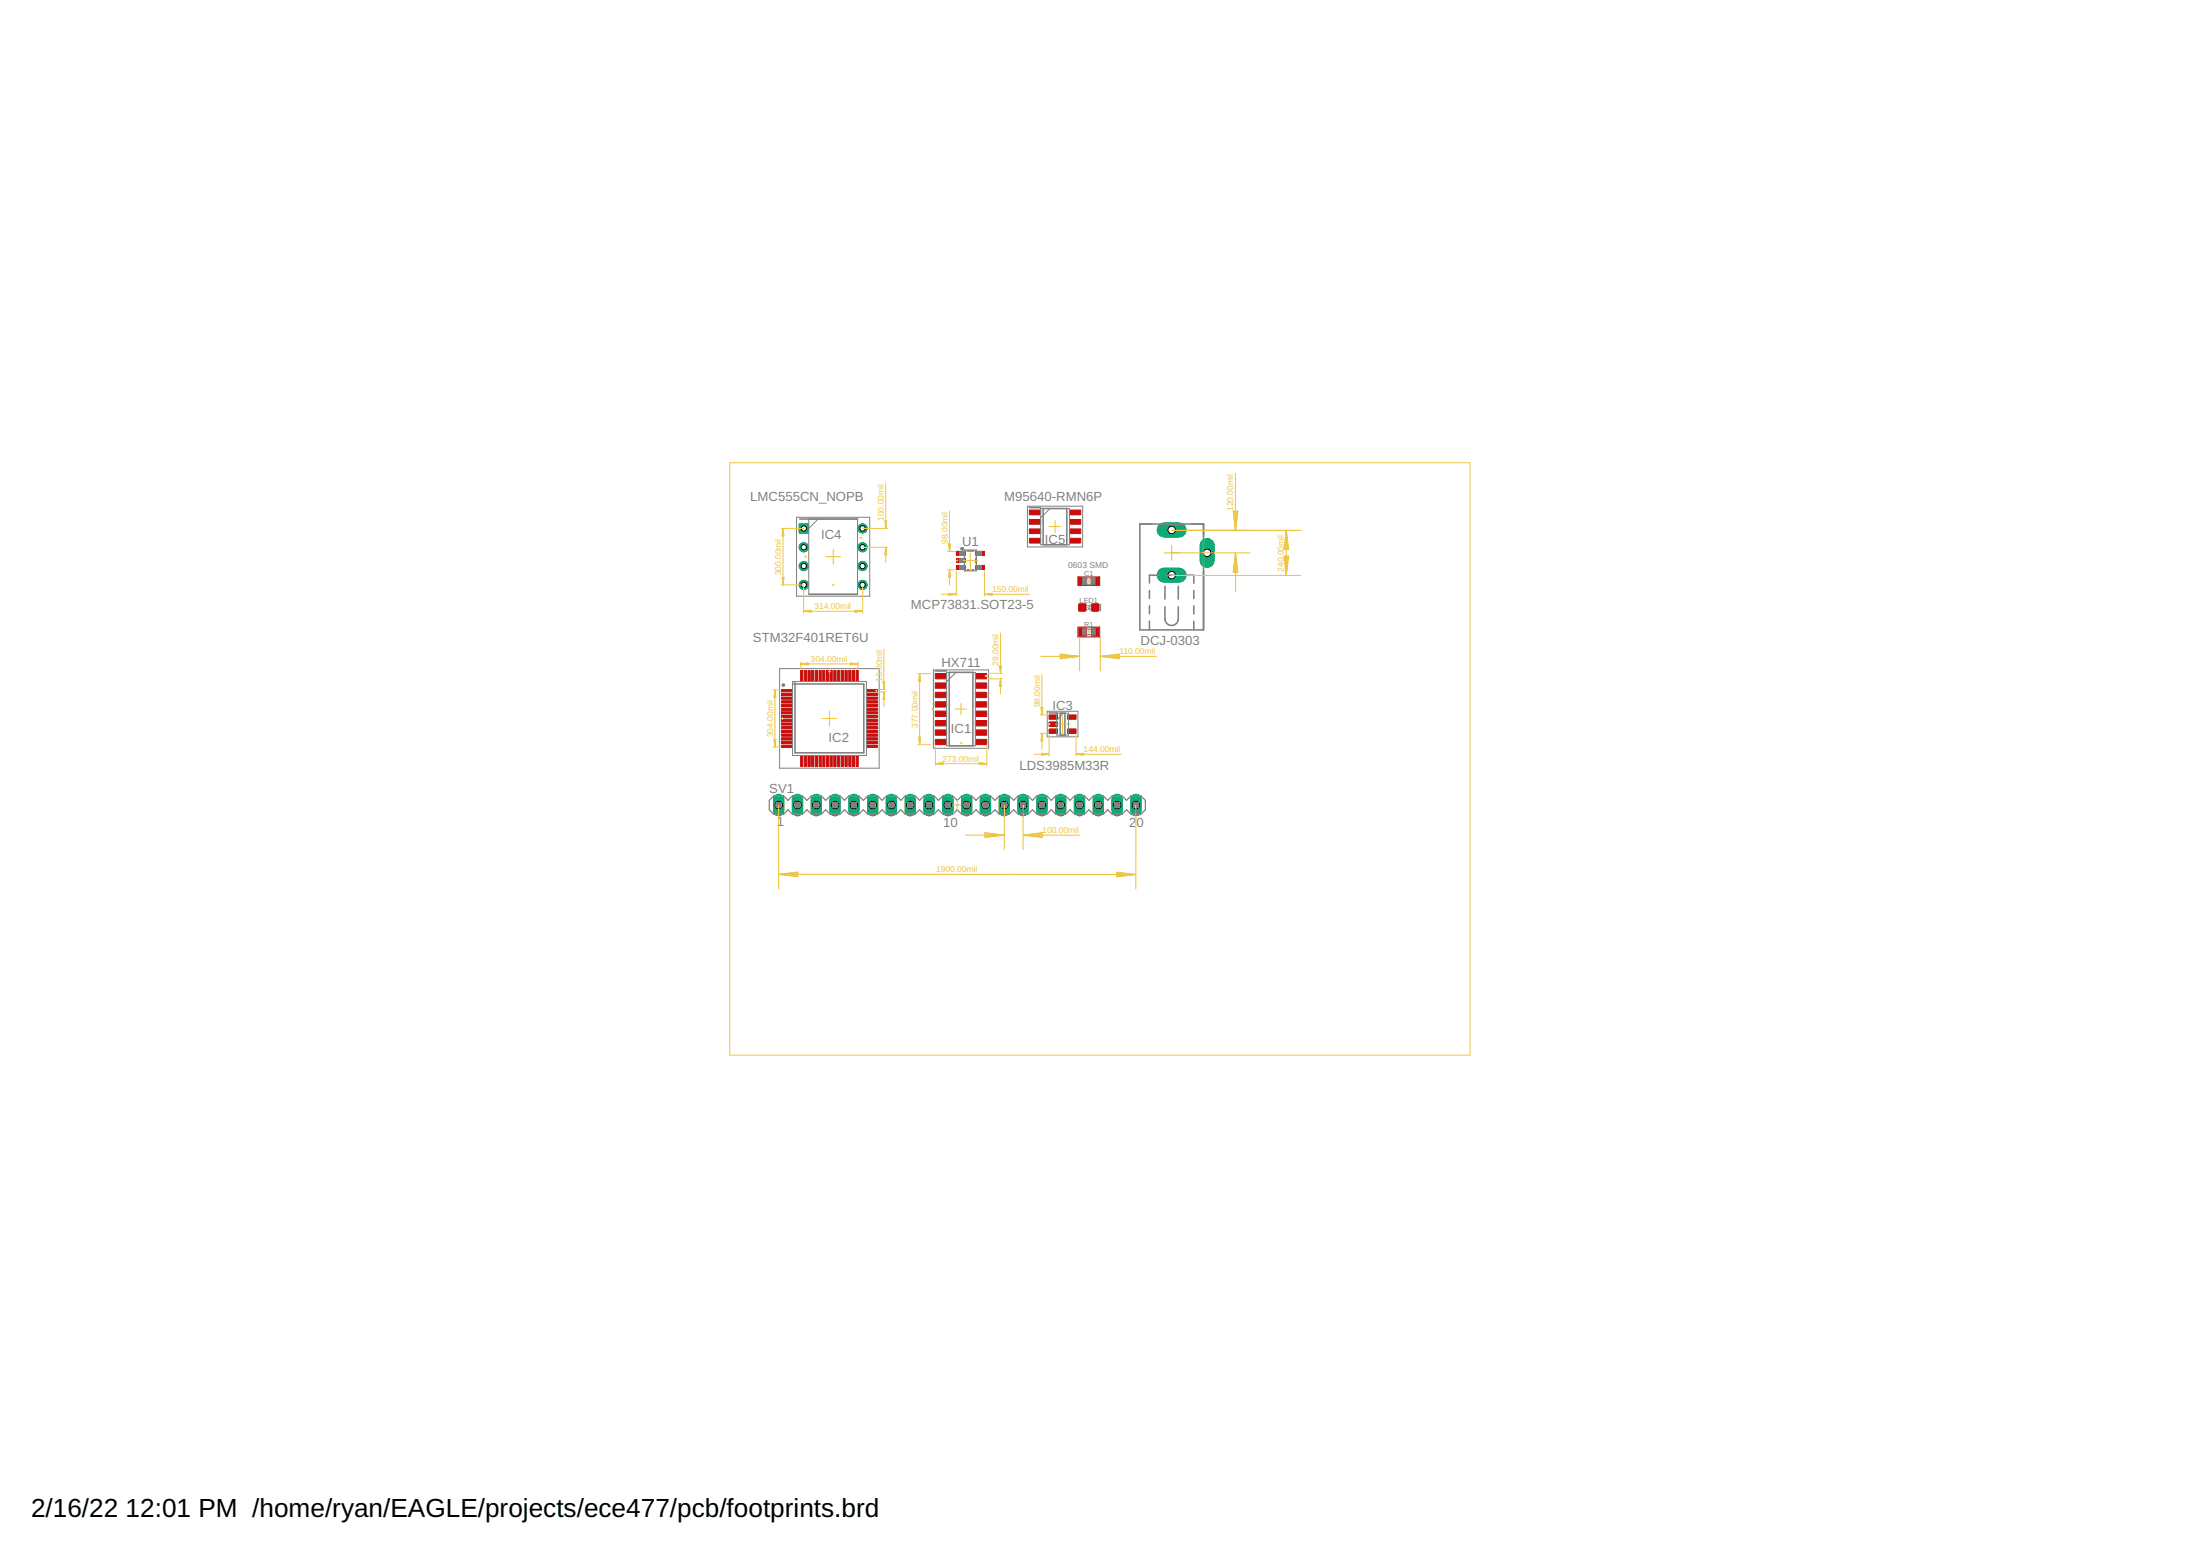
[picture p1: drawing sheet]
<svg xmlns="http://www.w3.org/2000/svg" width="297mm" height="210mm" viewBox="0 0 297 210" stroke-linecap="round" stroke-linejoin="round" font-family="sans-serif">
<path d="M107.9 70.7h1.2v1.2h-1.2z" fill="#0dab76" stroke="#0dab76" stroke-width=".14"/>
<circle cx="108.5" cy="71.3" r=".36" fill="#fff" stroke="#000" stroke-width=".14"/>
<circle cx="108.5" cy="73.9" r=".61" fill="#0dab76" stroke="#0dab76" stroke-width=".14"/>
<circle cx="108.5" cy="73.9" r=".36" fill="#fff" stroke="#000" stroke-width=".14"/>
<circle cx="108.5" cy="76.4" r=".61" fill="#0dab76" stroke="#0dab76" stroke-width=".14"/>
<circle cx="108.5" cy="76.4" r=".36" fill="#fff" stroke="#000" stroke-width=".14"/>
<circle cx="108.5" cy="79" r=".61" fill="#0dab76" stroke="#0dab76" stroke-width=".14"/>
<circle cx="108.5" cy="79" r=".36" fill="#fff" stroke="#000" stroke-width=".14"/>
<circle cx="116.5" cy="79" r=".61" fill="#0dab76" stroke="#0dab76" stroke-width=".14"/>
<circle cx="116.5" cy="79" r=".36" fill="#fff" stroke="#000" stroke-width=".14"/>
<circle cx="116.5" cy="76.4" r=".61" fill="#0dab76" stroke="#0dab76" stroke-width=".14"/>
<circle cx="116.5" cy="76.4" r=".36" fill="#fff" stroke="#000" stroke-width=".14"/>
<circle cx="116.5" cy="73.9" r=".61" fill="#0dab76" stroke="#0dab76" stroke-width=".14"/>
<circle cx="116.5" cy="73.9" r=".36" fill="#fff" stroke="#000" stroke-width=".14"/>
<circle cx="116.5" cy="71.3" r=".61" fill="#0dab76" stroke="#0dab76" stroke-width=".14"/>
<circle cx="116.5" cy="71.3" r=".36" fill="#fff" stroke="#000" stroke-width=".14"/>
<path d="M105.1 107.9v1.5" fill="none" stroke="#0dab76" stroke-width="1.5"/>
<circle cx="105.1" cy="108.7" r=".51" fill="#fff" stroke="#000" stroke-width=".14"/>
<path d="M107.7 107.9v1.5" fill="none" stroke="#0dab76" stroke-width="1.5"/>
<circle cx="107.7" cy="108.7" r=".51" fill="#fff" stroke="#000" stroke-width=".14"/>
<path d="M110.2 107.9v1.5" fill="none" stroke="#0dab76" stroke-width="1.5"/>
<circle cx="110.2" cy="108.7" r=".51" fill="#fff" stroke="#000" stroke-width=".14"/>
<path d="M112.8 107.9v1.5" fill="none" stroke="#0dab76" stroke-width="1.5"/>
<circle cx="112.8" cy="108.7" r=".51" fill="#fff" stroke="#000" stroke-width=".14"/>
<path d="M115.3 107.9v1.5" fill="none" stroke="#0dab76" stroke-width="1.5"/>
<circle cx="115.3" cy="108.7" r=".51" fill="#fff" stroke="#000" stroke-width=".14"/>
<path d="M117.8 107.9v1.5" fill="none" stroke="#0dab76" stroke-width="1.5"/>
<circle cx="117.8" cy="108.7" r=".51" fill="#fff" stroke="#000" stroke-width=".14"/>
<path d="M120.4 107.9v1.5" fill="none" stroke="#0dab76" stroke-width="1.5"/>
<circle cx="120.4" cy="108.7" r=".51" fill="#fff" stroke="#000" stroke-width=".14"/>
<path d="M122.9 107.9v1.5" fill="none" stroke="#0dab76" stroke-width="1.5"/>
<circle cx="122.9" cy="108.7" r=".51" fill="#fff" stroke="#000" stroke-width=".14"/>
<path d="M125.4 107.9v1.5" fill="none" stroke="#0dab76" stroke-width="1.5"/>
<circle cx="125.4" cy="108.7" r=".51" fill="#fff" stroke="#000" stroke-width=".14"/>
<path d="M128 107.9v1.5" fill="none" stroke="#0dab76" stroke-width="1.5"/>
<circle cx="128" cy="108.7" r=".51" fill="#fff" stroke="#000" stroke-width=".14"/>
<path d="M130.5 107.9v1.5" fill="none" stroke="#0dab76" stroke-width="1.5"/>
<circle cx="130.5" cy="108.7" r=".51" fill="#fff" stroke="#000" stroke-width=".14"/>
<path d="M133.1 107.9v1.5" fill="none" stroke="#0dab76" stroke-width="1.5"/>
<circle cx="133.1" cy="108.7" r=".51" fill="#fff" stroke="#000" stroke-width=".14"/>
<path d="M135.6 107.9v1.5" fill="none" stroke="#0dab76" stroke-width="1.5"/>
<circle cx="135.6" cy="108.7" r=".51" fill="#fff" stroke="#000" stroke-width=".14"/>
<path d="M138.1 107.9v1.5" fill="none" stroke="#0dab76" stroke-width="1.5"/>
<circle cx="138.1" cy="108.7" r=".51" fill="#fff" stroke="#000" stroke-width=".14"/>
<path d="M140.7 107.9v1.5" fill="none" stroke="#0dab76" stroke-width="1.5"/>
<circle cx="140.7" cy="108.7" r=".51" fill="#fff" stroke="#000" stroke-width=".14"/>
<path d="M143.2 107.9v1.5" fill="none" stroke="#0dab76" stroke-width="1.5"/>
<circle cx="143.2" cy="108.7" r=".51" fill="#fff" stroke="#000" stroke-width=".14"/>
<path d="M145.8 107.9v1.5" fill="none" stroke="#0dab76" stroke-width="1.5"/>
<circle cx="145.8" cy="108.7" r=".51" fill="#fff" stroke="#000" stroke-width=".14"/>
<path d="M148.3 107.9v1.5" fill="none" stroke="#0dab76" stroke-width="1.5"/>
<circle cx="148.3" cy="108.7" r=".51" fill="#fff" stroke="#000" stroke-width=".14"/>
<path d="M150.8 107.9v1.5" fill="none" stroke="#0dab76" stroke-width="1.5"/>
<circle cx="150.8" cy="108.7" r=".51" fill="#fff" stroke="#000" stroke-width=".14"/>
<path d="M153.4 107.9v1.5" fill="none" stroke="#0dab76" stroke-width="1.5"/>
<circle cx="153.4" cy="108.7" r=".51" fill="#fff" stroke="#000" stroke-width=".14"/>
<path d="M157.2 71.5h2" fill="none" stroke="#0dab76" stroke-width="2"/>
<circle cx="158.2" cy="71.5" r=".51" fill="#fff" stroke="#000" stroke-width=".14"/>
<path d="M157.2 77.6h2" fill="none" stroke="#0dab76" stroke-width="2"/>
<circle cx="158.2" cy="77.6" r=".51" fill="#fff" stroke="#000" stroke-width=".14"/>
<path d="M163 73.6v2" fill="none" stroke="#0dab76" stroke-width="2"/>
<circle cx="163" cy="74.6" r=".51" fill="#fff" stroke="#000" stroke-width=".14"/>
<g fill="#c90d0c" stroke="#c90d0c" stroke-width=".14">
<path d="M126.3 90.9h1.5v.7h-1.5z"/>
<path d="M126.3 92.2h1.5v.7h-1.5z"/>
<path d="M126.3 93.5h1.5v.7h-1.5z"/>
<path d="M126.3 94.7h1.5v.7h-1.5z"/>
<path d="M126.3 96h1.5v.7h-1.5z"/>
<path d="M126.3 97.3h1.5v.7h-1.5z"/>
<path d="M126.3 98.5h1.5v.8h-1.5z"/>
<path d="M126.3 99.8h1.5v.7h-1.5z"/>
<path d="M131.7 99.8h1.5v.7h-1.5z"/>
<path d="M131.7 98.5h1.5v.8h-1.5z"/>
<path d="M131.7 97.3h1.5v.7h-1.5z"/>
<path d="M131.7 96h1.5v.7h-1.5z"/>
<path d="M131.7 94.7h1.5v.7h-1.5z"/>
<path d="M131.7 93.5h1.5v.7h-1.5z"/>
<path d="M131.7 92.2h1.5v.7h-1.5z"/>
<path d="M131.7 90.9h1.5v.7h-1.5z"/>
<path d="M105.5 93.1h1.5v.3h-1.5z"/>
<path d="M105.5 93.6h1.5v.3h-1.5z"/>
<path d="M105.5 94.1h1.5v.3h-1.5z"/>
<path d="M105.5 94.6h1.5v.3h-1.5z"/>
<path d="M105.5 95.1h1.5v.3h-1.5z"/>
<path d="M105.5 95.6h1.5v.3h-1.5z"/>
<path d="M105.5 96.1h1.5v.3h-1.5z"/>
<path d="M105.5 96.6h1.5v.3h-1.5z"/>
<path d="M105.5 97.1h1.5v.3h-1.5z"/>
<path d="M105.5 97.6h1.5v.3h-1.5z"/>
<path d="M105.5 98.1h1.5v.3h-1.5z"/>
<path d="M105.5 98.6h1.5v.3h-1.5z"/>
<path d="M105.5 99.1h1.5v.3h-1.5z"/>
<path d="M105.5 99.6h1.5v.3h-1.5z"/>
<path d="M105.5 100.1h1.5v.3h-1.5z"/>
<path d="M105.5 100.6h1.5v.3h-1.5z"/>
<path d="M108.1 102h.3v1.5h-.3z"/>
<path d="M108.6 102h.3v1.5h-.3z"/>
<path d="M109.1 102h.3v1.5h-.3z"/>
<path d="M109.6 102h.3v1.5h-.3z"/>
<path d="M110.1 102h.3v1.5h-.3z"/>
<path d="M110.6 102h.3v1.5h-.3z"/>
<path d="M111.1 102h.3v1.5h-.3z"/>
<path d="M111.6 102h.3v1.5h-.3z"/>
<path d="M112.1 102h.3v1.5h-.3z"/>
<path d="M112.6 102h.3v1.5h-.3z"/>
<path d="M113.1 102h.3v1.5h-.3z"/>
<path d="M113.6 102h.3v1.5h-.3z"/>
<path d="M114.1 102h.3v1.5h-.3z"/>
<path d="M114.6 102h.3v1.5h-.3z"/>
<path d="M115.1 102h.3v1.5h-.3z"/>
<path d="M115.6 102h.3v1.5h-.3z"/>
<path d="M117 100.6h1.5v.3h-1.5z"/>
<path d="M117 100.1h1.5v.3h-1.5z"/>
<path d="M117 99.6h1.5v.3h-1.5z"/>
<path d="M117 99.1h1.5v.3h-1.5z"/>
<path d="M117 98.6h1.5v.3h-1.5z"/>
<path d="M117 98.1h1.5v.3h-1.5z"/>
<path d="M117 97.6h1.5v.3h-1.5z"/>
<path d="M117 97.1h1.5v.3h-1.5z"/>
<path d="M117 96.6h1.5v.3h-1.5z"/>
<path d="M117 96.1h1.5v.3h-1.5z"/>
<path d="M117 95.6h1.5v.3h-1.5z"/>
<path d="M117 95.1h1.5v.3h-1.5z"/>
<path d="M117 94.6h1.5v.3h-1.5z"/>
<path d="M117 94.1h1.5v.3h-1.5z"/>
<path d="M117 93.6h1.5v.3h-1.5z"/>
<path d="M117 93.1h1.5v.3h-1.5z"/>
<path d="M115.6 90.5h.3v1.5h-.3z"/>
<path d="M115.1 90.5h.3v1.5h-.3z"/>
<path d="M114.6 90.5h.3v1.5h-.3z"/>
<path d="M114.1 90.5h.3v1.5h-.3z"/>
<path d="M113.6 90.5h.3v1.5h-.3z"/>
<path d="M113.1 90.5h.3v1.5h-.3z"/>
<path d="M112.6 90.5h.3v1.5h-.3z"/>
<path d="M112.1 90.5h.3v1.5h-.3z"/>
<path d="M111.6 90.5h.3v1.5h-.3z"/>
<path d="M111.1 90.5h.3v1.5h-.3z"/>
<path d="M110.6 90.5h.3v1.5h-.3z"/>
<path d="M110.1 90.5h.3v1.5h-.3z"/>
<path d="M109.6 90.5h.3v1.5h-.3z"/>
<path d="M109.1 90.5h.3v1.5h-.3z"/>
<path d="M108.6 90.5h.3v1.5h-.3z"/>
<path d="M108.1 90.5h.3v1.5h-.3z"/>
<path d="M141.6 96.5h1.2v.6h-1.2z"/>
<path d="M141.6 97.5h1.2v.5h-1.2z"/>
<path d="M141.6 98.4h1.2v.6h-1.2z"/>
<path d="M144.1 98.4h1.2v.6h-1.2z"/>
<path d="M144.1 96.5h1.2v.6h-1.2z"/>
<path d="M129.1 74.4h1.2v.6h-1.2z"/>
<path d="M129.1 75.4h1.2v.5h-1.2z"/>
<path d="M129.1 76.3h1.2v.6h-1.2z"/>
<path d="M131.7 76.3h1.2v.6h-1.2z"/>
<path d="M131.7 74.4h1.2v.6h-1.2z"/>
<path d="M139 68.9h1.5v.6h-1.5z"/>
<path d="M139 70.1h1.5v.7h-1.5z"/>
<path d="M139 71.4h1.5v.6h-1.5z"/>
<path d="M139 72.7h1.5v.6h-1.5z"/>
<path d="M144.4 72.7h1.5v.6h-1.5z"/>
<path d="M144.4 71.4h1.5v.6h-1.5z"/>
<path d="M144.4 70.1h1.5v.7h-1.5z"/>
<path d="M144.4 68.9h1.5v.6h-1.5z"/>
<path d="M145.7 84.8h1v1.1h-1z"/>
<path d="M147.4 84.8h1v1.1h-1z"/>
<path d="M145.6 77.9h1.1v1.1h-1.1z"/>
<path d="M147.3 77.9h1.1v1.1h-1.1z"/>
</g>
<g fill="#c90d0c" stroke="#c90d0c" stroke-width=".14">
<path d="M147.4 81.5h1v1h-1z" fill-rule="evenodd"/>
<path d="M145.7 81.5h.9v1h-.9z" fill-rule="evenodd"/>
</g>
<path d="M107.9 70.7h1.2v1.2h-1.2z" fill="#0dab76" stroke="#0dab76" stroke-width=".14"/>
<circle cx="108.5" cy="71.3" r=".36" fill="#fff" stroke="#000" stroke-width=".14"/>
<circle cx="108.5" cy="73.9" r=".61" fill="#0dab76" stroke="#0dab76" stroke-width=".14"/>
<circle cx="108.5" cy="73.9" r=".36" fill="#fff" stroke="#000" stroke-width=".14"/>
<circle cx="108.5" cy="76.4" r=".61" fill="#0dab76" stroke="#0dab76" stroke-width=".14"/>
<circle cx="108.5" cy="76.4" r=".36" fill="#fff" stroke="#000" stroke-width=".14"/>
<circle cx="108.5" cy="79" r=".61" fill="#0dab76" stroke="#0dab76" stroke-width=".14"/>
<circle cx="108.5" cy="79" r=".36" fill="#fff" stroke="#000" stroke-width=".14"/>
<circle cx="116.5" cy="79" r=".61" fill="#0dab76" stroke="#0dab76" stroke-width=".14"/>
<circle cx="116.5" cy="79" r=".36" fill="#fff" stroke="#000" stroke-width=".14"/>
<circle cx="116.5" cy="76.4" r=".61" fill="#0dab76" stroke="#0dab76" stroke-width=".14"/>
<circle cx="116.5" cy="76.4" r=".36" fill="#fff" stroke="#000" stroke-width=".14"/>
<circle cx="116.5" cy="73.9" r=".61" fill="#0dab76" stroke="#0dab76" stroke-width=".14"/>
<circle cx="116.5" cy="73.9" r=".36" fill="#fff" stroke="#000" stroke-width=".14"/>
<circle cx="116.5" cy="71.3" r=".61" fill="#0dab76" stroke="#0dab76" stroke-width=".14"/>
<circle cx="116.5" cy="71.3" r=".36" fill="#fff" stroke="#000" stroke-width=".14"/>
<path d="M105.1 107.9v1.5" fill="none" stroke="#0dab76" stroke-width="1.5"/>
<circle cx="105.1" cy="108.7" r=".51" fill="#fff" stroke="#000" stroke-width=".14"/>
<path d="M107.7 107.9v1.5" fill="none" stroke="#0dab76" stroke-width="1.5"/>
<circle cx="107.7" cy="108.7" r=".51" fill="#fff" stroke="#000" stroke-width=".14"/>
<path d="M110.2 107.9v1.5" fill="none" stroke="#0dab76" stroke-width="1.5"/>
<circle cx="110.2" cy="108.7" r=".51" fill="#fff" stroke="#000" stroke-width=".14"/>
<path d="M112.8 107.9v1.5" fill="none" stroke="#0dab76" stroke-width="1.5"/>
<circle cx="112.8" cy="108.7" r=".51" fill="#fff" stroke="#000" stroke-width=".14"/>
<path d="M115.3 107.9v1.5" fill="none" stroke="#0dab76" stroke-width="1.5"/>
<circle cx="115.3" cy="108.7" r=".51" fill="#fff" stroke="#000" stroke-width=".14"/>
<path d="M117.8 107.9v1.5" fill="none" stroke="#0dab76" stroke-width="1.5"/>
<circle cx="117.8" cy="108.7" r=".51" fill="#fff" stroke="#000" stroke-width=".14"/>
<path d="M120.4 107.9v1.5" fill="none" stroke="#0dab76" stroke-width="1.5"/>
<circle cx="120.4" cy="108.7" r=".51" fill="#fff" stroke="#000" stroke-width=".14"/>
<path d="M122.9 107.9v1.5" fill="none" stroke="#0dab76" stroke-width="1.5"/>
<circle cx="122.9" cy="108.7" r=".51" fill="#fff" stroke="#000" stroke-width=".14"/>
<path d="M125.4 107.9v1.5" fill="none" stroke="#0dab76" stroke-width="1.5"/>
<circle cx="125.4" cy="108.7" r=".51" fill="#fff" stroke="#000" stroke-width=".14"/>
<path d="M128 107.9v1.5" fill="none" stroke="#0dab76" stroke-width="1.5"/>
<circle cx="128" cy="108.7" r=".51" fill="#fff" stroke="#000" stroke-width=".14"/>
<path d="M130.5 107.9v1.5" fill="none" stroke="#0dab76" stroke-width="1.5"/>
<circle cx="130.5" cy="108.7" r=".51" fill="#fff" stroke="#000" stroke-width=".14"/>
<path d="M133.1 107.9v1.5" fill="none" stroke="#0dab76" stroke-width="1.5"/>
<circle cx="133.1" cy="108.7" r=".51" fill="#fff" stroke="#000" stroke-width=".14"/>
<path d="M135.6 107.9v1.5" fill="none" stroke="#0dab76" stroke-width="1.5"/>
<circle cx="135.6" cy="108.7" r=".51" fill="#fff" stroke="#000" stroke-width=".14"/>
<path d="M138.1 107.9v1.5" fill="none" stroke="#0dab76" stroke-width="1.5"/>
<circle cx="138.1" cy="108.7" r=".51" fill="#fff" stroke="#000" stroke-width=".14"/>
<path d="M140.7 107.9v1.5" fill="none" stroke="#0dab76" stroke-width="1.5"/>
<circle cx="140.7" cy="108.7" r=".51" fill="#fff" stroke="#000" stroke-width=".14"/>
<path d="M143.2 107.9v1.5" fill="none" stroke="#0dab76" stroke-width="1.5"/>
<circle cx="143.2" cy="108.7" r=".51" fill="#fff" stroke="#000" stroke-width=".14"/>
<path d="M145.8 107.9v1.5" fill="none" stroke="#0dab76" stroke-width="1.5"/>
<circle cx="145.8" cy="108.7" r=".51" fill="#fff" stroke="#000" stroke-width=".14"/>
<path d="M148.3 107.9v1.5" fill="none" stroke="#0dab76" stroke-width="1.5"/>
<circle cx="148.3" cy="108.7" r=".51" fill="#fff" stroke="#000" stroke-width=".14"/>
<path d="M150.8 107.9v1.5" fill="none" stroke="#0dab76" stroke-width="1.5"/>
<circle cx="150.8" cy="108.7" r=".51" fill="#fff" stroke="#000" stroke-width=".14"/>
<path d="M153.4 107.9v1.5" fill="none" stroke="#0dab76" stroke-width="1.5"/>
<circle cx="153.4" cy="108.7" r=".51" fill="#fff" stroke="#000" stroke-width=".14"/>
<path d="M157.2 71.5h2" fill="none" stroke="#0dab76" stroke-width="2"/>
<circle cx="158.2" cy="71.5" r=".51" fill="#fff" stroke="#000" stroke-width=".14"/>
<path d="M157.2 77.6h2" fill="none" stroke="#0dab76" stroke-width="2"/>
<circle cx="158.2" cy="77.6" r=".51" fill="#fff" stroke="#000" stroke-width=".14"/>
<path d="M163 73.6v2" fill="none" stroke="#0dab76" stroke-width="2"/>
<circle cx="163" cy="74.6" r=".51" fill="#fff" stroke="#000" stroke-width=".14"/>
<path d="M145.5 77.9h3v1.1h-3zM145.5 84.6h3v1.4h-3z" fill="none" stroke="#c90d0c" stroke-width=".14"/>
<g fill="none" stroke="#808080" stroke-width=".21">
<path d="M108 70.1h7.8M130.6 76.9h.8M130.6 74.4h.8M131.7 75.4v.5M139 68.5h1.5M140.8 68.6h3.2v4.9h-3.2zM153.9 70.7h8.6v14.3h-8.6zM155.2 79.7v1.1M156.5 77.6h-1.3v1.1M157.3 79.1v1.8M157.5 77.6h1.4M159.1 79.1v1.8"/>
<path d="M159.9 77.6h1.3v1.1M161.2 79.7v1.1M107.3 92.3h9.3v9.3h-9.3zM109.2 80.2h6.6M126.3 90.6h1.5M128.2 90.8h3.2v9.9h-3.2zM141.6 96.2h1.2M143.2 96.3h.6v2.9h-.6zM155.2 81.8v1M155.2 83.8v1.1M157.3 81.9v1.7a.91 .91 0 0 0 .9 .8 .91 .91 0 0 0 .9-.8v-1.7M161.2 81.8v1.1"/>
<path d="M161.2 83.9v1"/>
</g>
<g fill="none" stroke="#808080" stroke-width=".14">
<path d="M107.5 69.8h9.9v10.7h-9.9zM109.2 70.1h6.6v10.1h-6.6zM110.5 70.1l-1.3 1.2M129.8 74.1h.3M129.8 74.2h.2M130 74v-.1l-.2 .1v.1M130 74l.1 .1M130 74h-.2M130.1 74.1l-.1 .1-.2-.1M138.7 68.3h7.5v5.5h-7.5zM140.5 68.6h3.9v4.9h-3.9zM141.8 68.6l-1.3 1.3"/>
<path d="M146.7 78h.7M146.7 78.9h.7M105.3 90.3h13.4v13.4h-13.4zM107 92h10v10h-10zM107.5 92l-.5 .5M126 90.4h7.5v10.6h-7.5zM127.8 90.8h3.9v9.9h-3.9zM129.1 90.8l-1.3 1.2M141.4 96h4.1v3.5h-4.1zM142.7 96.3h1.6v2.9h-1.6zM143.6 96.3l-.9 .9M146.9 81.7l.3 .3-.3 .3"/>
<path d="M147.2 81.5v1M148.6 81.5v1"/>
</g>
<path d="M130.2 74.3h1.6v2.7h-1.6zM146.6 85.7h.8M146.6 84.9h.8M104.5 107.4h1.3l.6 .6 .6-.6h1.3l.6 .6 .7-.6h1.2l.7 .6 .6-.6h1.3l.6 .6 .7-.6h1.2l.7 .6 .6-.6h1.3l.6 .6 .6-.6h1.3l.6 .6 .7-.6h1.2l.7 .6 .6-.6h1.3l.6 .6 .6-.6h1.3l.6 .6 .7-.6h1.2l.7 .6 .6-.6h1.3l.6 .6 .7-.6h1.2l.7 .6 .6-.6h1.3l.6 .6 .6-.6h1.3l.6 .6 .7-.6h1.2l.7 .6 .6-.6h1.3l.6 .6 .7-.6h1.2l.7 .6 .6-.6h1.3l.6 .6 .6-.6h1.3l.6 .6v1.3l-.6 .6h-1.3l-.6-.6-.6 .6h-1.3l-.6-.6-.7 .6h-1.2l-.7-.6-.6 .6h-1.3l-.6-.6-.7 .6h-1.2l-.7-.6-.6 .6h-1.3l-.6-.6-.6 .6h-1.3l-.6-.6-.7 .6h-1.2l-.7-.6-.6 .6h-1.3l-.6-.6-.7 .6h-1.2l-.7-.6-.6 .6h-1.3l-.6-.6-.6 .6h-1.3l-.6-.6-.7 .6h-1.2l-.7-.6-.6 .6h-1.3l-.6-.6-.6 .6h-1.3l-.6-.6-.7 .6h-1.2l-.7-.6-.6 .6h-1.3l-.6-.6-.7 .6h-1.2l-.7-.6-.6 .6h-1.3l-.6-.6-.6 .6h-1.3l-.6-.6v-1.3z" fill="none" stroke="#808080" stroke-width=".17"/>
<g fill="#808080" stroke="#808080" stroke-width=".14">
<path d="M129.5 74.4h.7v.6h-.7z"/>
<path d="M129.5 75.4h.7v.5h-.7z"/>
<path d="M129.5 76.3h.7v.6h-.7z"/>
<path d="M131.9 76.3h.6v.6h-.6z"/>
<path d="M131.9 74.4h.6v.6h-.6z"/>
<path d="M147.4 84.9h.5v.8h-.5z"/>
<path d="M146.2 84.9h.4v.8h-.4z"/>
<path d="M146.2 78h.5v.9h-.5z"/>
<path d="M147.3 78h.5v.9h-.5z"/>
<path d="M104.8 108.3h.7v.7h-.7z"/>
<path d="M130.2 108.3h.7v.7h-.7z"/>
<path d="M107.3 108.3h.7v.7h-.7z"/>
<path d="M109.9 108.3h.7v.7h-.7z"/>
<path d="M112.4 108.3h.7v.7h-.7z"/>
<path d="M115 108.3h.6v.7h-.6z"/>
<path d="M132.7 108.3h.7v.7h-.7z"/>
<path d="M135.3 108.3h.6v.7h-.6z"/>
<path d="M137.8 108.3h.7v.7h-.7z"/>
<path d="M140.3 108.3h.7v.7h-.7z"/>
<path d="M117.5 108.3h.7v.7h-.7z"/>
<path d="M120 108.3h.7v.7h-.7z"/>
<path d="M122.6 108.3h.6v.7h-.6z"/>
<path d="M125.1 108.3h.7v.7h-.7z"/>
<path d="M127.6 108.3h.7v.7h-.7z"/>
<path d="M142.9 108.3h.7v.7h-.7z"/>
<path d="M145.4 108.3h.7v.7h-.7z"/>
<path d="M148 108.3h.6v.7h-.6z"/>
<path d="M150.5 108.3h.7v.7h-.7z"/>
<path d="M153 108.3h.7v.7h-.7z"/>
</g>
<circle cx="105.8" cy="92.5" r=".13" fill="none" stroke="#808080" stroke-width=".25"/>
<g fill="none" stroke="#afd134" stroke-width=".14">
<path d="M111.5 75.1h2M112.5 74.1v2.1M130 75.6h2M131 74.6v2.1M141.6 71.1h1.7M142.5 70.3v1.6M146.7 78.4h.6M147 78.2v.5M157.2 74.6h2M158.2 73.6v2M111 97h2M112 96v2"/>
<path d="M129 95.7h1.5M129.8 95v1.5M142.5 97.7h2M143.5 96.7v2.1M146.7 82h.6M146.7 85.3h.6M147 81.7v.6M147 85v.6M128.6 108.7h1.3M129.2 108v1.3"/>
</g>
<g fill="none" stroke="#eec643" stroke-width=".14">
<path d="M98.5 62.5h100v79.9h-100zM105.5 79h3M105.5 71.3h3M105.6 77.9h.3l-.2 1zM105.6 77.9l.1 1M105.7 77.9v1M105.7 71.4v7.5M105.7 71.4l.2 .9h-.3zM105.7 71.4v.9M105.7 71.4l.1 .9M105.7 71.4l-.1 .9M105.8 77.9l-.1 1"/>
<path d="M108.5 79.2v3.6M108.7 75.1h.2M108.8 75v.3M112.4 79h.2M112.5 78.8v.3M116.1 72.6h.3M116.2 72.5v.2M116.5 79.2v3.6M116.5 71.3h3.3M116.5 73.9h3.3M119.5 70.3h.2l-.1 1zM119.5 70.3l.1 1"/>
<path d="M119.6 65.3v6M119.6 73.9v2M119.6 73.9l.1 1h-.2zM119.6 73.9l-.1 1M119.6 73.9l.1 1M119.7 70.3l-.1 1M128 74.4h1M128 76.9h1M128.1 73.4h.2l-.1 1zM128.1 73.4l.1 1M128.2 73.4v1M128.2 76.9l.1 1h-.2z"/>
<path d="M128.2 69v5.4M128.2 76.9v2.1M128.2 76.9v1M128.2 76.9l.1 1M128.2 76.9l-.1 1M128.3 73.4l-.1 1M129.1 75.7h.2M129.1 77.1v3.4M129.2 75.6v.2M130.9 76.9h.2M131 76.7v.3M132.9 77.1v3.4"/>
<path d="M104.4 93.1h1M104.5 99.8h.3l-.2 1zM104.5 99.8l.1 1M104.6 99.8v1M104.6 93.2v7.6M104.6 93.2l.2 .9h-.3zM104.6 93.2v.9M104.6 93.2l.1 .9M104.6 93.2l-.1 .9M104.7 99.8l-.1 1M105.5 97h.3M105.6 96.9v.2"/>
<path d="M108.1 89.4v1M108.2 89.6h7.6M108.2 89.6l.9-.1v.2zM108.2 89.6l.9 .1M108.5 82.5h8M108.5 82.5l1-.1v.2zM108.5 82.5l1 .1M109.1 89.6h-.9M109.1 89.5l-.9 .1M109.5 82.5h-1M111.9 90.6h.2M112 90.5v.3"/>
<path d="M114.8 89.5l1 .1-1 .1zM114.8 89.6h1M114.8 89.5l1 .1M115.5 82.4l1 .1-1 .1zM115.5 82.5h1M115.8 89.6l-1 .1M115.8 89.4v1M116.5 82.5l-1 .1M118.2 93.2h.2M118.3 93.1v.3M118.6 93.4h1M118.6 93.1h1"/>
<path d="M119.2 92.1h.3l-.2 .9zM119.3 92.1v.9M119.3 87.7v5.3M119.3 93.4v2M119.3 93.4l.2 1h-.3zM119.3 93.4v1M119.3 93.4l.1 1M119.4 92.1l-.1 .9M123.9 90.9h1.8M124 99.5h.3l-.1 1zM124.1 99.5l.1 1M124.2 91v9.5"/>
<path d="M124.2 91l.1 .9h-.3zM124.2 91l-.1 .9M124.2 91v.9M124.2 99.5v1M125.8 95.7h.2M125.9 95.6v.2M127.1 80.2h2M128.1 80.1l1 .1-1 .1zM128.1 80.2h1M129.1 80.2l-1 .1M132.9 80.2h6.1M132.9 80.2l1-.1v.2z"/>
<path d="M132.9 80.2l1 .1M133 91.2h.3M133.1 91.1v.3M133.4 90.9h1.9M133.4 91.6h1.9M133.9 80.2h-1M135 89.9h.2l-.1 1zM135 89.9l.1 1M135.1 85.4v5.5M135.1 91.7v2M135.1 91.7l.1 .9h-.2zM135.1 91.7l-.1 .9"/>
<path d="M135.1 91.7v.9M135.1 91.7l.1 .9M135.1 89.9v1M135.2 89.9l-.1 1M140.4 96.5h1.1M140.4 99h1.1M140.5 95.5h.3l-.1 1zM140.6 95.5l.1 1M140.7 91.1v5.4M140.7 99v2M140.7 99l.1 1h-.3zM140.7 99l-.1 1"/>
<path d="M140.7 99v1M140.7 95.5v1M141.6 97.7h.2M141.6 99.2v2.9M141.7 97.6v.3M143.3 99h.3M143.5 98.8v.3M145.3 99.2v2.9M104.4 100.8h1M123.9 100.5h1.8M126.3 100.5v2.8M126.3 103.1h6.9"/>
<path d="M126.3 103.1l1-.1v.2zM126.3 103.1h1M126.3 103.1l1 .1M127.3 103l-1 .1M129.6 100.3h.3M129.8 100.2v.2M132.2 103l1 .1-1 .1zM132.2 103l1 .1M133.2 103.1h-1M133.2 103.1l-1 .1M133.2 100.5v2.8M139.6 101.8h2"/>
<path d="M140.6 101.7l1 .1-1 .1zM140.6 101.7l1 .1M141.6 101.8l-1 .1M145.3 101.8h6.1M145.3 101.8l1-.1v.2zM145.3 101.8l1 .1M146.3 101.7l-1 .1"/>
</g>
<g fill="none" stroke="#eec643" stroke-width=".15">
<path d="M158.2 71.6h17.4M158.2 77.7h17.4M158.2 74.6h10.6M166.5 69h.6l-.3 2.5zM166.6 69l.2 2.5M166.7 69l.1 2.5M166.8 63.9v7.6M166.8 74.7v5.1M166.8 74.7l.3 2.5h-.6zM166.8 74.7l-.1 2.5M166.8 74.7l.1 2.5M166.8 74.7l-.2 2.5"/>
<path d="M166.8 74.7l.3 2.5M166.9 69l-.1 2.5M167.1 69l-.3 2.5M173.4 75.1h.6l-.3 2.5zM173.4 75.1l.3 2.5M173.5 75.1l.2 2.5M173.7 71.6v6M173.7 71.6l.3 2.6h-.6zM173.7 71.6l-.2 2.6M173.7 71.6l.1 2.6M173.7 71.6l-.3 2.6M173.7 71.6l.2 2.6"/>
<path d="M173.8 75.1l-.1 2.5M173.9 75.1l-.2 2.5M140.5 88.6h5.2M143.2 88.3l2.5 .3-2.5 .3zM143.2 88.5l2.5 .1M143.2 88.3l2.5 .3M145.7 88.6l-2.5 .1M145.7 88.6l-2.5 .3M145.8 86.1v4.5M148.5 86.1v4.5M148.6 88.6h7.5M148.6 88.6l2.6-.3v.6z"/>
<path d="M148.6 88.6l2.6 .1M148.6 88.6l2.6 .3M151.2 88.5l-2.6 .1M151.2 88.3l-2.6 .3M105.1 108.6v11.4M105.2 118h48.1M105.2 118l2.5-.3v.6zM105.2 118l2.5 .2M105.2 118l2.5 .3M107.7 117.9l-2.5 .1M107.7 117.8l-2.5 .2M130.4 112.7h5.1"/>
<path d="M133 112.4l2.5 .3-2.5 .4zM133 112.6l2.5 .1M133 112.5l2.5 .2M135.5 112.7l-2.5 .2M135.5 112.7l-2.5 .3M135.6 108.7v6M138.1 108.7v6M138.2 112.7h7.6M138.2 112.7l2.5-.3v.7zM138.2 112.7l2.5 .2M138.2 112.7l2.5 .3M140.7 112.6l-2.5 .1"/>
<path d="M140.7 112.5l-2.5 .2M150.8 117.7l2.5 .3-2.5 .4zM150.8 117.9l2.5 .1M150.8 117.8l2.5 .2M153.3 118l-2.5 .2M153.3 118l-2.5 .3M153.4 108.7v11.3"/>
</g>
<g font-size="3.5">
<text x="4.2" y="204.7">2/16/22</text>
<text x="17" y="204.7">12:01 PM /home/ryan/EAGLE/projects/ece477/pcb/footprints.brd</text>
</g>
<g font-size="1.8" fill="#808080">
<text x="101.3" y="67.7">LMC555CN_NOPB</text>
<text x="135.6" y="67.7">M95640-RMN6P</text>
<text x="110.9" y="72.7">IC4</text>
<text x="129.9" y="73.8">U1</text>
<text x="141.1" y="73.5">IC5</text>
<text x="123" y="82.3">MCP73831.SOT23-5</text>
<text x="101.7" y="86.7">STM32F401RET6U</text>
<text x="154" y="87.1">DCJ-0303</text>
<text x="127.1" y="90">HX711</text>
<text x="142.1" y="95.8">IC3</text>
<text x="111.9" y="100.2">IC2</text>
<text x="128.4" y="98.9">IC1</text>
<text x="103.9" y="107">SV1</text>
<text x="137.6" y="104">LDS3985M33R</text>
<text x="104.9" y="111.5">1</text>
<text x="127.3" y="111.6">10</text>
<text x="152.5" y="111.6">2</text>
<text x="153.5" y="111.6">0</text>
</g>
<g font-size="1.1" fill="#eec643">
<text x="119.3" y="70.3" transform="rotate(-90 119.3 70.3)">100.00mil</text>
<text x="166.5" y="69" transform="rotate(-90 166.5 69)">120.00mil</text>
<text x="105.5" y="77.7" transform="rotate(-90 105.5 77.7)">300.00mil</text>
<text x="128" y="73.4" transform="rotate(-90 128 73.4)">98.00mil</text>
<text x="173.3" y="77.2" transform="rotate(-90 173.3 77.2)">240.00mil</text>
<text x="110" y="82.3">314.00mil</text>
<text x="133.9" y="80">150.00mil</text>
<text x="109.5" y="89.4">304.00mil</text>
<text x="134.8" y="89.9" transform="rotate(-90 134.8 89.9)">29.00mil</text>
<text x="151.1" y="88.3">110.00mil</text>
<text x="119.1" y="92.1" transform="rotate(-90 119.1 92.1)">13.00mil</text>
<text x="140.4" y="95.5" transform="rotate(-90 140.4 95.5)">98.00mil</text>
<text x="104.4" y="99.5" transform="rotate(-90 104.4 99.5)">304.00mil</text>
<text x="123.9" y="98.3" transform="rotate(-90 123.9 98.3)">377.00mil</text>
<text x="146.3" y="101.6">144.00mil</text>
<text x="127.2" y="102.8">273.00mil</text>
<text x="140.7" y="112.4">100.00mil</text>
<text x="126.4" y="117.7">1900.00mil</text>
</g>
<text font-size="1.1" fill="#808080" x="144.2" y="76.7">0603 SMD</text>
<g font-size="1" fill="#808080">
<text x="146.4" y="77.8">C1</text>
<text x="145.8" y="81.4">LED1</text>
<text x="146.4" y="84.7">R1</text>
</g>
</svg>
